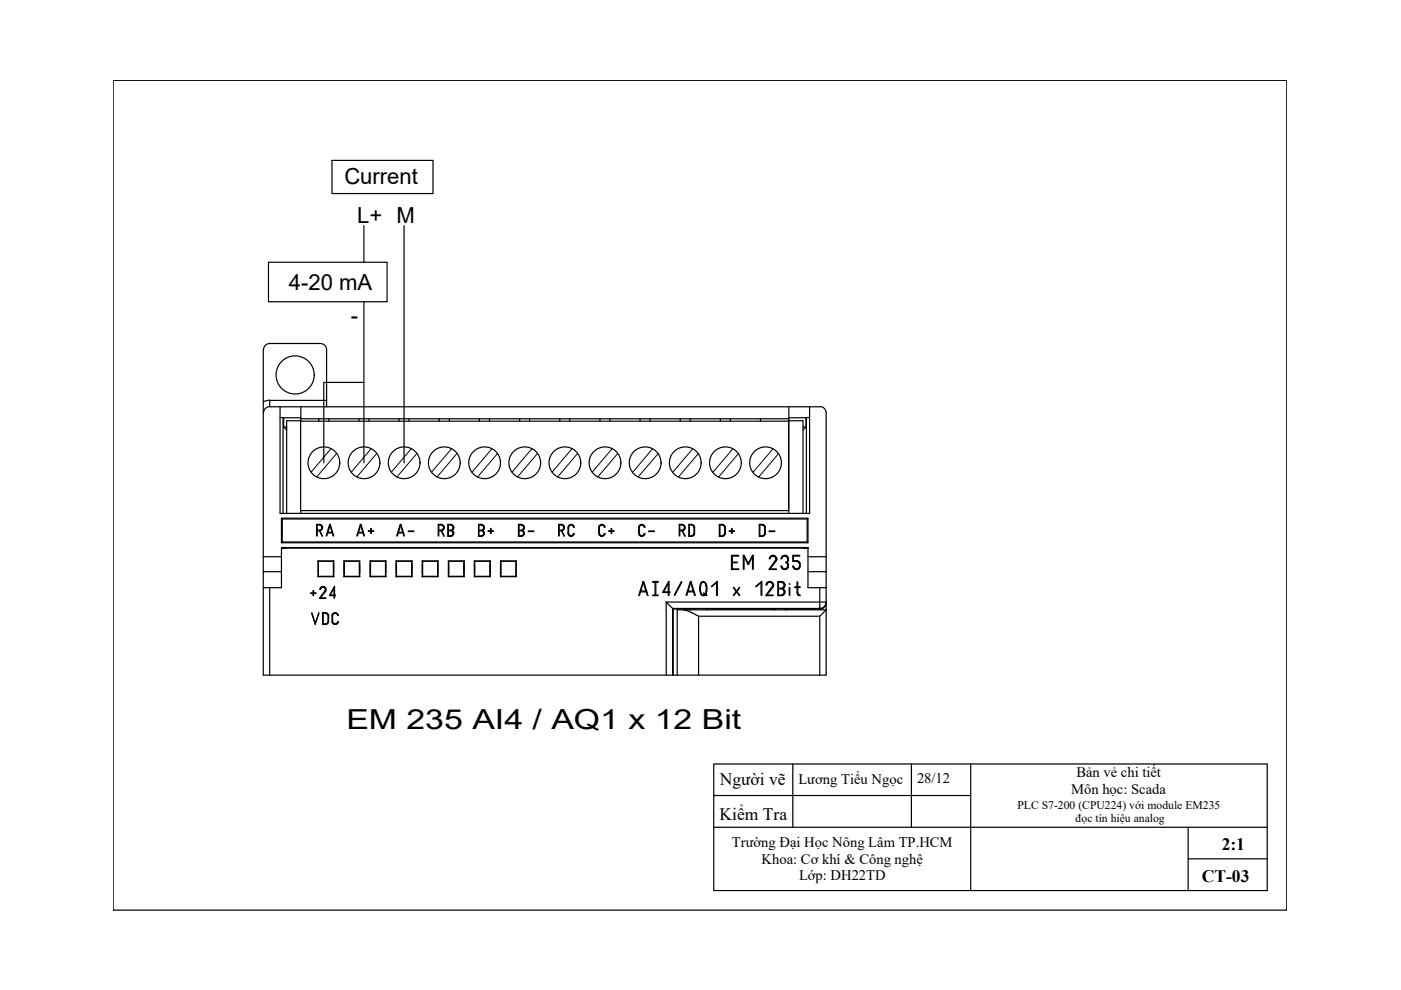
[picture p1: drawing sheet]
<svg xmlns="http://www.w3.org/2000/svg" width="297mm" height="210mm" viewBox="0 0 297 210" stroke-linecap="round" stroke-linejoin="round" font-family="sans-serif">
<!-- layer: 0010LEVEL_1 -->
<g fill="none" stroke="#000" stroke-width=".25">
<path d="M59.7 109.9h111.6v5.2h-111.6zM59.8 110h111.3v4.9h-111.3zM67.1 113.6v-2.4h.7a.68 .68 0 0 1 .6 .7 .68 .68 0 0 1-.6 .6l.6 1.1M67.3 111.3h.5a.55 .55 0 0 1 .5 .6 .55 .55 0 0 1-.5 .5h-.5zM67.3 113.6v-1.1h.4l.6 1.2M69.2 113.6l.7-2.4h.1l.8 2.4M69.3 113.6l.2-.6h1l.1 .6M70 111.3l.4 1.6h-.9zM75.6 113.6l.8-2.4h.1l.8 2.4M75.8 113.6l.2-.6h.9l.3 .6M76.5 111.3l.4 1.6h-.9zM78.1 112.7h.5v.4"/>
<path d="M78.6 112v.5h-.5M78.7 112v.5h.5M79.2 112.7h-.5v.4M84.1 113.6l.8-2.4h.1l.8 2.4M84.2 113.6l.2-.6h1.1l.1 .6M84.9 111.3l.5 1.6h-.9zM86.6 112.7h1.1M86.6 112.6h1.1M92.9 113.6v-2.4h.7a.69 .69 0 0 1 .6 .7 .69 .69 0 0 1-.6 .6l.6 1.1M93 111.3h.5a.55 .55 0 0 1 .6 .6 .55 .55 0 0 1-.6 .5h-.5zM93 113.6v-1.1h.5l.6 1.2M94.9 111.2h.7a.65 .65 0 0 1 .6 .6 .65 .65 0 0 1-.5 .7 .65 .65 0 0 1 .5 .6 .65 .65 0 0 1-.6 .6h-.7z"/>
<path d="M95.1 111.3h.5a.55 .55 0 0 1 .5 .6 .55 .55 0 0 1-.5 .5h-.5zM95.1 112.5h.5a.53 .53 0 0 1 .5 .6 .53 .53 0 0 1-.5 .5h-.5zM101.5 111.2h.6a.66 .66 0 0 1 .6 .6 .66 .66 0 0 1-.4 .7 .66 .66 0 0 1 .4 .6 .66 .66 0 0 1-.6 .6h-.6zM101.5 111.3h.6a.55 .55 0 0 1 .5 .6 .55 .55 0 0 1-.5 .5h-.6zM101.5 112.5h.6a.53 .53 0 0 1 .5 .6 .53 .53 0 0 1-.5 .5h-.6zM103.5 112.7h.5v.4M104 112v.5h-.5M104.1 112v.5h.5M104.6 112.7h-.5v.4M109.9 111.2h.7a.66 .66 0 0 1 .6 .6 .66 .66 0 0 1-.5 .7 .66 .66 0 0 1 .5 .6 .66 .66 0 0 1-.6 .6h-.7zM110.1 111.3h.4a.55 .55 0 0 1 .5 .6 .55 .55 0 0 1-.5 .5h-.4zM110.1 112.5h.4a.53 .53 0 0 1 .5 .6 .53 .53 0 0 1-.5 .5h-.4z"/>
<path d="M112 112.7h1.2M112 112.6h1.2M118.4 113.6v-2.4h.7a.69 .69 0 0 1 .6 .7 .69 .69 0 0 1-.6 .6l.6 1.1M118.6 111.3h.5a.56 .56 0 0 1 .4 .6 .56 .56 0 0 1-.4 .5h-.5zM118.6 113.6v-1.1h.4l.6 1.2M121.6 111.8v-.2a.54 .54 0 0 0-.6-.2 .54 .54 0 0 0-.4 .4v1.3a.53 .53 0 0 0 .5 .5 .53 .53 0 0 0 .5-.5M121.7 111.8a.66 .66 0 0 0-.6-.6 .66 .66 0 0 0-.7 .6v1.3a.66 .66 0 0 0 .7 .6 .66 .66 0 0 0 .6-.6M121.7 113.1h.1M128.1 111.8a.53 .53 0 0 0-.5-.5 .53 .53 0 0 0-.5 .5v1.3a.53 .53 0 0 0 .5 .5 .53 .53 0 0 0 .5-.5M128.3 111.8a.66 .66 0 0 0-.7-.6 .66 .66 0 0 0-.7 .6v1.3a.66 .66 0 0 0 .7 .6 .66 .66 0 0 0 .7-.6M128.3 113.1h.1M129.1 112.7h.5v.4"/>
<path d="M129.6 112v.5h-.5M129.7 112v.5h.5M130.2 112.7h-.5v.4M136 111.3l-.3 .1-.2 .4 .1 1.5 .4 .3M136 113.6h.1M136 111.3h.1M136.1 111.3l.2 .1 .3 .4M136.6 113.1l-.2 .4-.3 .1M136.7 111.8a.66 .66 0 0 0-.6-.6 .66 .66 0 0 0-.7 .6v1.3a.66 .66 0 0 0 .7 .6 .66 .66 0 0 0 .6-.6M136.7 113.1h.1M137.5 112.7h1.3M137.5 112.6h1.3"/>
<path d="M144 113.6v-2.4h.7a.68 .68 0 0 1 .6 .7 .68 .68 0 0 1-.6 .6l.6 1.1M144.1 111.3h.5a.55 .55 0 0 1 .5 .6 .55 .55 0 0 1-.5 .5h-.5zM144.1 113.6v-1.1h.5l.6 1.2M146 111.2h.7l.5 .4v1.7l-.5 .4h-.7zM146.2 111.3l.8 .1 .1 .4v1.5l-.5 .3h-.4zM152.5 111.2h.7l.6 .6v1.3l-.6 .6h-.7zM152.6 111.3l.8 .1 .3 .4v1.3l-.2 .3-.4 .2h-.5zM154.6 112.7h.5v.4M155.1 112v.5h-.5M155.2 112v.5h.5M155.7 112.7h-.5v.4M161 111.2h.7l.5 .4v1.7l-.5 .4h-.7z"/>
<path d="M161.1 111.3l.9 .1 .1 .4v1.5l-.5 .3h-.5zM163.1 112.7h1.2M163.1 112.6h1.2"/>
</g>
<!-- layer: 0010LEVEL_0 -->
<g fill="none" stroke="#000" stroke-width=".25">
<path d="M156.3 119.3h-1v1.3h1.3M156.6 117.7h-1.5v3h1.5M156.6 117.9h-1.3v1.3h1M163.1 118.5a.8 .8 0 0 1 1-.7 .8 .8 0 0 1 .5 1.1l-1.3 1.7h1.3M163.3 118.5a.61 .61 0 0 1 .7-.6 .61 .61 0 0 1 .5 .8l-1.4 2h1.5M165.6 118.5a.82 .82 0 0 1 1.2-.6 .82 .82 0 0 1 .1 1.4M165.8 118.5a.64 .64 0 0 1 1-.4 .64 .64 0 0 1-.2 1.1M166.6 119.3a.64 .64 0 0 1 .2 1.1 .64 .64 0 0 1-1-.4M166.8 119.3h.1M166.9 119.3a.82 .82 0 0 1-.1 1.4 .82 .82 0 0 1-1.2-.7M168.2 120l.2 .4 .5 .2M169.6 117.7h-1.5v1.3h.8a.82 .82 0 0 1 .6 .8 .82 .82 0 0 1-.6 .8"/>
<path d="M169.6 117.9h-1.4v1h.8a.92 .92 0 0 1 .7 1.2 .92 .92 0 0 1-1.4 .4l-.2-.5M65.9 125.8h.5v.5M66.1 130l.7 2.4 .8-2.4M66.1 129.9l.7 2.3 .8-2.3M66.4 125.2v.5h-.5M66.5 125.2v.5h.5M67 125.8h-.5v.5M67.8 125a.67 .67 0 0 1 .8-.6 .67 .67 0 0 1 .5 .9l-1.2 1.5h1.2M67.9 125a.53 .53 0 0 1 .7-.5 .53 .53 0 0 1 .3 .7l-1.1 1.7h1.3M68.4 129.9l.9 .1 .4 .4v1.4l-.4 .5-.9 .1zM68.5 130l.8 .1 .2 .4v1.3l-.2 .4-.8 .1zM70.8 124.7v1.5h-.8z"/>
<path d="M70.9 124.3l-1 2h.9v.5M70.9 124.3h.1M70.9 124.3v1.9h.2M71.1 126.3h-.2v.5M71.6 130.5a.55 .55 0 0 0-.5-.5 .55 .55 0 0 0-.6 .5v1.3a.56 .56 0 0 0 .6 .5 .56 .56 0 0 0 .5-.5M71.7 130.5a.68 .68 0 0 0-.6-.6 .68 .68 0 0 0-.7 .5v1.4a.69 .69 0 0 0 .7 .6 .69 .69 0 0 0 .6-.6M71.7 131.8h.1M135.4 126.3l.9-3h.2l.9 3M135.6 126.3l.2-.8h1.2l.2 .8M136.4 123.5l.5 1.8h-1zM138.4 123.5h.5v2.7h-.5M138.4 126.3h1.2"/>
<path d="M138.4 123.3h1.2M139.6 123.5h-.5v2.7h.5M141.7 123.7v1.8h-1zM142.1 125.5h-.3v-2.2l-1.3 2.2 1.2 .1v.7M142.1 125.6h-.3v.7M144.5 123.3l-1.6 2.9M144.6 123.5l-1.6 2.8M145.4 126.3l1-3h.1l.9 3M145.6 126.3l.2-.8h1.3l.2 .8M146.4 123.5l.6 1.8h-1.1zM149.2 125.8l.6 .5M149.2 125.7l.7 .6"/>
<path d="M149.5 125.9a2.47 2.47 0 0 0-.1-2.4h-.6a2.63 2.63 0 0 0 0 2.6l.4 .1 .3-.2M149.7 126a2.64 2.64 0 0 0-.3-2.6 .73 .73 0 0 0-.8 .1 .73 .73 0 0 0-.2 .8v1a.77 .77 0 0 0 .3 .9 .77 .77 0 0 0 .9 0M150.8 124.3l1.3-1v3M150.9 124.4l1-.9v2.8M155.5 124.6l.6 .8-.6 .9M155.6 124.5l.6 .8 .6-.8M155.6 126.3l.6-.8 .6 .8M156.8 124.6l-.6 .8 .6 .9M157.6 120.7v-3h.2l.9 1.8 .8-1.8h.2v3M157.8 120.7v-2.8l.8 1.7h.1l.8-1.7v2.8M160.2 124.3l1.3-1v3M160.3 124.4l1.1-.9v2.8"/>
<path d="M162.4 124.1a.8 .8 0 0 1 1-.8 .8 .8 0 0 1 .5 1.1l-1.3 1.8h1.3M162.6 124.1a.61 .61 0 0 1 .7-.6 .61 .61 0 0 1 .5 .8l-1.4 2h1.5M164.9 123.3h.9a.78 .78 0 0 1 .6 .7 .78 .78 0 0 1-.5 .8 .76 .76 0 0 1 .5 .8 .76 .76 0 0 1-.6 .7h-.9zM165 123.5h.7a.64 .64 0 0 1 .6 .6 .64 .64 0 0 1-.6 .6h-.7zM165 124.9h.7a.66 .66 0 0 1 .6 .6 .66 .66 0 0 1-.6 .7h-.7zM166.3 125.5h.1M167.3 123.8v.1M167.3 124.6v1.7M167.5 123.8v.1M167.5 124.6v1.7M168.5 124.6h.5v1a.59 .59 0 0 0 .7 .7M168.9 120.6h.1"/>
<path d="M169 123.4v1h-.5M169.1 123.4v1h.6M169.7 124.6h-.6v1a.51 .51 0 0 0 .6 .6"/>
</g>
<!-- layer: 8_ALL_NOTES_BALLOONS_SYMBOLS_GT -->
<g fill="none" stroke="#000" stroke-width=".25">
<path d="M55.8 74.2v68.9M55.9 74.2a1.33 1.33 0 0 1 1.3-1.4h10.7a1.33 1.33 0 0 1 1.3 1.4M69.2 74.2v12M57.2 86.2a1.33 1.33 0 0 0-1.3 1.3M57.2 84.9l-1.3 .3M59.4 86.2v22.7h112.2v-22.7M59.4 88.5l4.4 .1M60 88.5v20.4M60.1 88.6v1.9M60.1 90.5h.7M60.1 90.5l.7 .7M63.7 89.3h103.5"/>
<path d="M63.8 89.2h-3v19.7M63.8 86.2v22.7M63.8 88.8h103.4M67.6 88.8v.5M69.2 84.9h-12v1.3h116.6M69.7 88.8v.5M76.1 88.8v.5M78.2 88.8v.5M84.6 88.8v.5M86.7 88.8v.5M93.1 88.8v.5M95.3 88.8v.5"/>
<path d="M101.6 88.8v.5M103.8 88.8v.5M110.2 88.8v.5M112.3 88.8v.5M118.7 88.8v.5M120.8 88.8v.5M127.2 88.8v.5M129.3 88.8v.5M135.7 88.8v.5M137.8 88.8v.5M144.2 88.8v.5M146.3 88.8v.5"/>
<path d="M152.7 88.8v.5M154.8 88.8v.5M161.2 88.8v.5M167.2 88.8v19.5h-103.5M167.2 86.2v22.7M167.2 89.2h3.1v19.7M170.3 90.5h.6M170.9 88.6v1.9M170.9 90.5l-.6 .7M171 88.5v20.4M171.6 88.5l-4.4 .1M173.8 86.2a1.33 1.33 0 0 1 1.4 1.4v55.5"/>
<path d="M55.8 118h3.9M59.7 116.2h.8M59.7 116.2h111.6M67.4 118.9v3.4M67.4 118.9h3.4M67.4 118.9l.1 .1M67.5 119v3.2M67.5 119h3.2M70.7 119v3.2M70.8 118.9v3.4M70.8 118.9l-.1 .1M72.9 118.9v3.4"/>
<path d="M72.9 119.8h.1M72.9 118.9h3.4M72.9 118.9l.1 .1M73 119v3.2M73 119h3.2M76.2 119v3.2M76.3 118.9v3.4M76.3 118.9l-.1 .1M78.5 118.9v3.4M78.5 119.8v1.6M78.5 118.9h3.3M78.5 118.9l.1 .1"/>
<path d="M78.6 119v3.2M78.6 119h3.1M81.7 119v3.2M81.8 119.8v1.6M81.8 118.9v3.4M81.8 118.9l-.1 .1M84 118.9v3.4M84 119.8v1.6M84 118.9h3.4M84 118.9l.1 .1M84.1 119v3.2M84.1 119h3.2"/>
<path d="M87.3 119v3.2M87.4 118.9v3.4M87.4 118.9l-.1 .1M89.5 118.9v3.4M89.5 119.8v1.6M89.5 118.9h3.4M89.5 118.9l.1 .1M89.6 119v3.2M89.6 119h3.2M92.8 119v3.2M92.8 119.8v1.6M92.9 118.9v3.4"/>
<path d="M92.9 118.9l-.1 .1M95.1 118.9v3.4M95.1 119.8h.1M95.1 118.9h3.3M95.1 118.9l.1 .1M95.2 119v3.2M95.2 119h3.1M98.3 119v3.2M98.4 119.8v1.6M98.4 118.9v3.4M98.4 118.9l-.1 .1M100.6 118.9v3.4"/>
<path d="M100.6 119.8v1.6M100.6 118.9h3.4M100.6 118.9l.1 .1M100.7 119v3.2M100.7 119h3.2M103.9 119v3.2M104 118.9v3.4M104 118.9l-.1 .1M106.1 118.9v3.4M106.1 119.8v1.6M106.1 118.9h3.4M106.1 118.9l.1 .1"/>
<path d="M106.2 119v3.2M106.2 119h3.2M109.4 119v3.2M109.5 118.9v3.4M109.5 118.9l-.1 .1M171.3 116.2h-.8M171.3 118h3.9M55.8 124.6h3.9v-8.5h111.6v8.5h3.9M55.8 121.2h3.9M57.2 124.6v18.5M67.4 122.3h3.4M67.5 122.2l-.1 .1"/>
<path d="M67.5 122.2h3.2M70.7 122.2l.1 .1M72.9 122.3h3.4M72.9 121.4h.1M73 122.2l-.1 .1M73 122.2h3.2M76.2 122.2l.1 .1M78.5 122.3h3.3M78.6 122.2l-.1 .1M78.6 122.2h3.1M81.7 122.2l.1 .1M84 122.3h3.4"/>
<path d="M84.1 122.2l-.1 .1M84.1 122.2h3.2M87.3 122.2l.1 .1M89.5 122.3h3.4M89.6 122.2l-.1 .1M89.6 122.2h3.2M92.8 122.2l.1 .1M95.1 122.3h3.3M95.1 121.4h.1M95.2 122.2l-.1 .1M95.2 122.2h3.1M98.3 122.2l.1 .1"/>
<path d="M100.6 122.3h3.4M100.7 122.2l-.1 .1M100.7 122.2h3.2M103.9 122.2l.1 .1M106.1 122.3h3.4M106.2 122.2l-.1 .1M106.2 122.2h3.2M109.4 122.2l.1 .1M141.3 127.6v15.5M141.3 127.6h33.9a1.33 1.33 0 0 1-1.4 1.4h-31.2v14.1M141.3 127.6l1.4 1.5M142.7 129.1v14"/>
<path d="M142.7 129.1h3.5M144.9 129.3l1.3 .4 1.9 1M146.2 129.3v-.3h3.7v.3M146.4 129v.3M148.1 130.7v12.4M148.1 130.7h25.7M149.8 129v.3M149.9 129.1h14.2M164.1 129.3v-.3h2.5v.3M164.4 129l-.2 .3M166.4 129l.3 .3M166.6 129.1h7.2"/>
<path d="M171.3 121.2h3.9M173.8 124.6v4.5M173.8 130.7v12.4M173.8 130.7l1.4-1.4h-31.6v13.8M175.2 127.8a1.33 1.33 0 0 1-1.4 1.3"/>
<circle cx="62.6" cy="79.5" r="4"/>
<circle cx="68.7" cy="98.1" r="3.4"/>
<circle cx="77.2" cy="98.1" r="3.4"/>
<circle cx="85.7" cy="98.1" r="3.4"/>
<circle cx="94.2" cy="98.1" r="3.4"/>
<circle cx="102.7" cy="98.1" r="3.4"/>
<circle cx="111.3" cy="98.1" r="3.4"/>
<circle cx="119.8" cy="98.1" r="3.4"/>
<circle cx="128.3" cy="98.1" r="3.4"/>
<circle cx="136.8" cy="98.1" r="3.4"/>
<circle cx="145.3" cy="98.1" r="3.4"/>
<circle cx="153.8" cy="98.1" r="3.4"/>
<circle cx="162.3" cy="98.1" r="3.4"/>
</g>
<!-- layer: 0 -->
<g fill="none" stroke="#000" stroke-width=".21">
<path d="M70.2 95.1l-4.3 5M71.4 96.2l-4.3 4.9M78.7 95.1l-4.2 5M79.9 96.2l-4.3 4.9M87.2 95.1l-4.2 5M88.4 96.2l-4.3 4.9M95.7 95.1l-4.2 5M96.9 96.2l-4.2 4.9M104.3 95.1l-4.2 5M105.5 96.2l-4.3 4.9M112.8 95.1l-4.3 5M113.9 96.2l-4.2 4.9"/>
<path d="M121.3 95.1l-4.3 5M122.5 96.2l-4.3 4.9M129.8 95.1l-4.3 5M131 96.2l-4.3 4.9M138.4 95.1l-4.3 5M139.6 96.2l-4.3 4.9M146.9 95.1l-4.3 5M148.1 96.2l-4.3 4.9M155.4 95.1l-4.2 5M156.6 96.2l-4.3 4.9M163.9 95.1l-4.2 5M165.1 96.2l-4.2 4.9"/>
</g>
<g fill="none" stroke="#000" stroke-width=".25">
<path d="M24 17h248.8v176h-248.8zM70.4 34h21.4v7h-21.4zM56.9 55.6h25.2v8.4h-25.2zM77.2 47.9v7.7M85.7 47.9v50.2M77.2 64v34.1M77.2 81.1h-8.5v17M55.8 143.1h119.4M151.3 162h117.4v26.8h-117.4zM151.3 168.7h54.5M151.3 175.4h117.4M168.1 162v13.4"/>
<path d="M193.2 162v13.4M205.8 162v26.8M251.9 175.4v13.4M251.9 182.1h16.8"/>
</g>
<text font-size="5.9" x="73.4" y="154.5">EM 235 AI4 / AQ1 x 12 Bit</text>
<g font-size="4.7">
<text x="73" y="39">Current</text>
<text x="75.7" y="47.3">L+ M</text>
<text x="61.2" y="61.4">4-20 mA</text>
<text x="74.4" y="68.5">-</text>
</g>
<g font-size="3.7">
<text x="152.6" y="166.5">Người vẽ</text>
<text x="152.6" y="173.9">Kiểm Tra</text>
<text x="259" y="180.2">2:1</text>
<text x="254.8" y="187">CT-03</text>
</g>
<g font-size="3.1">
<text x="169.3" y="166.3">Lương Tiểu Ngọc</text>
<text x="194.4" y="166">28/12</text>
<text x="228.2" y="164.7">Bản vẻ chi tiết</text>
<text x="227.1" y="168.3">Môn học: Scada</text>
<text x="155.2" y="179.6">Trường Đại Học Nông Lâm TP.HCM</text>
<text x="161.5" y="183.2">Khoa: Cơ khí &amp; Công nghệ</text>
<text x="169.4" y="186.7">Lớp: DH22TD</text>
</g>
<g font-size="2.5">
<text x="215.7" y="171.4">PLC S7-200 (CPU224) với module EM235</text>
<text x="228.1" y="174.4">đọc tín hiệu analog</text>
</g>
</svg>
